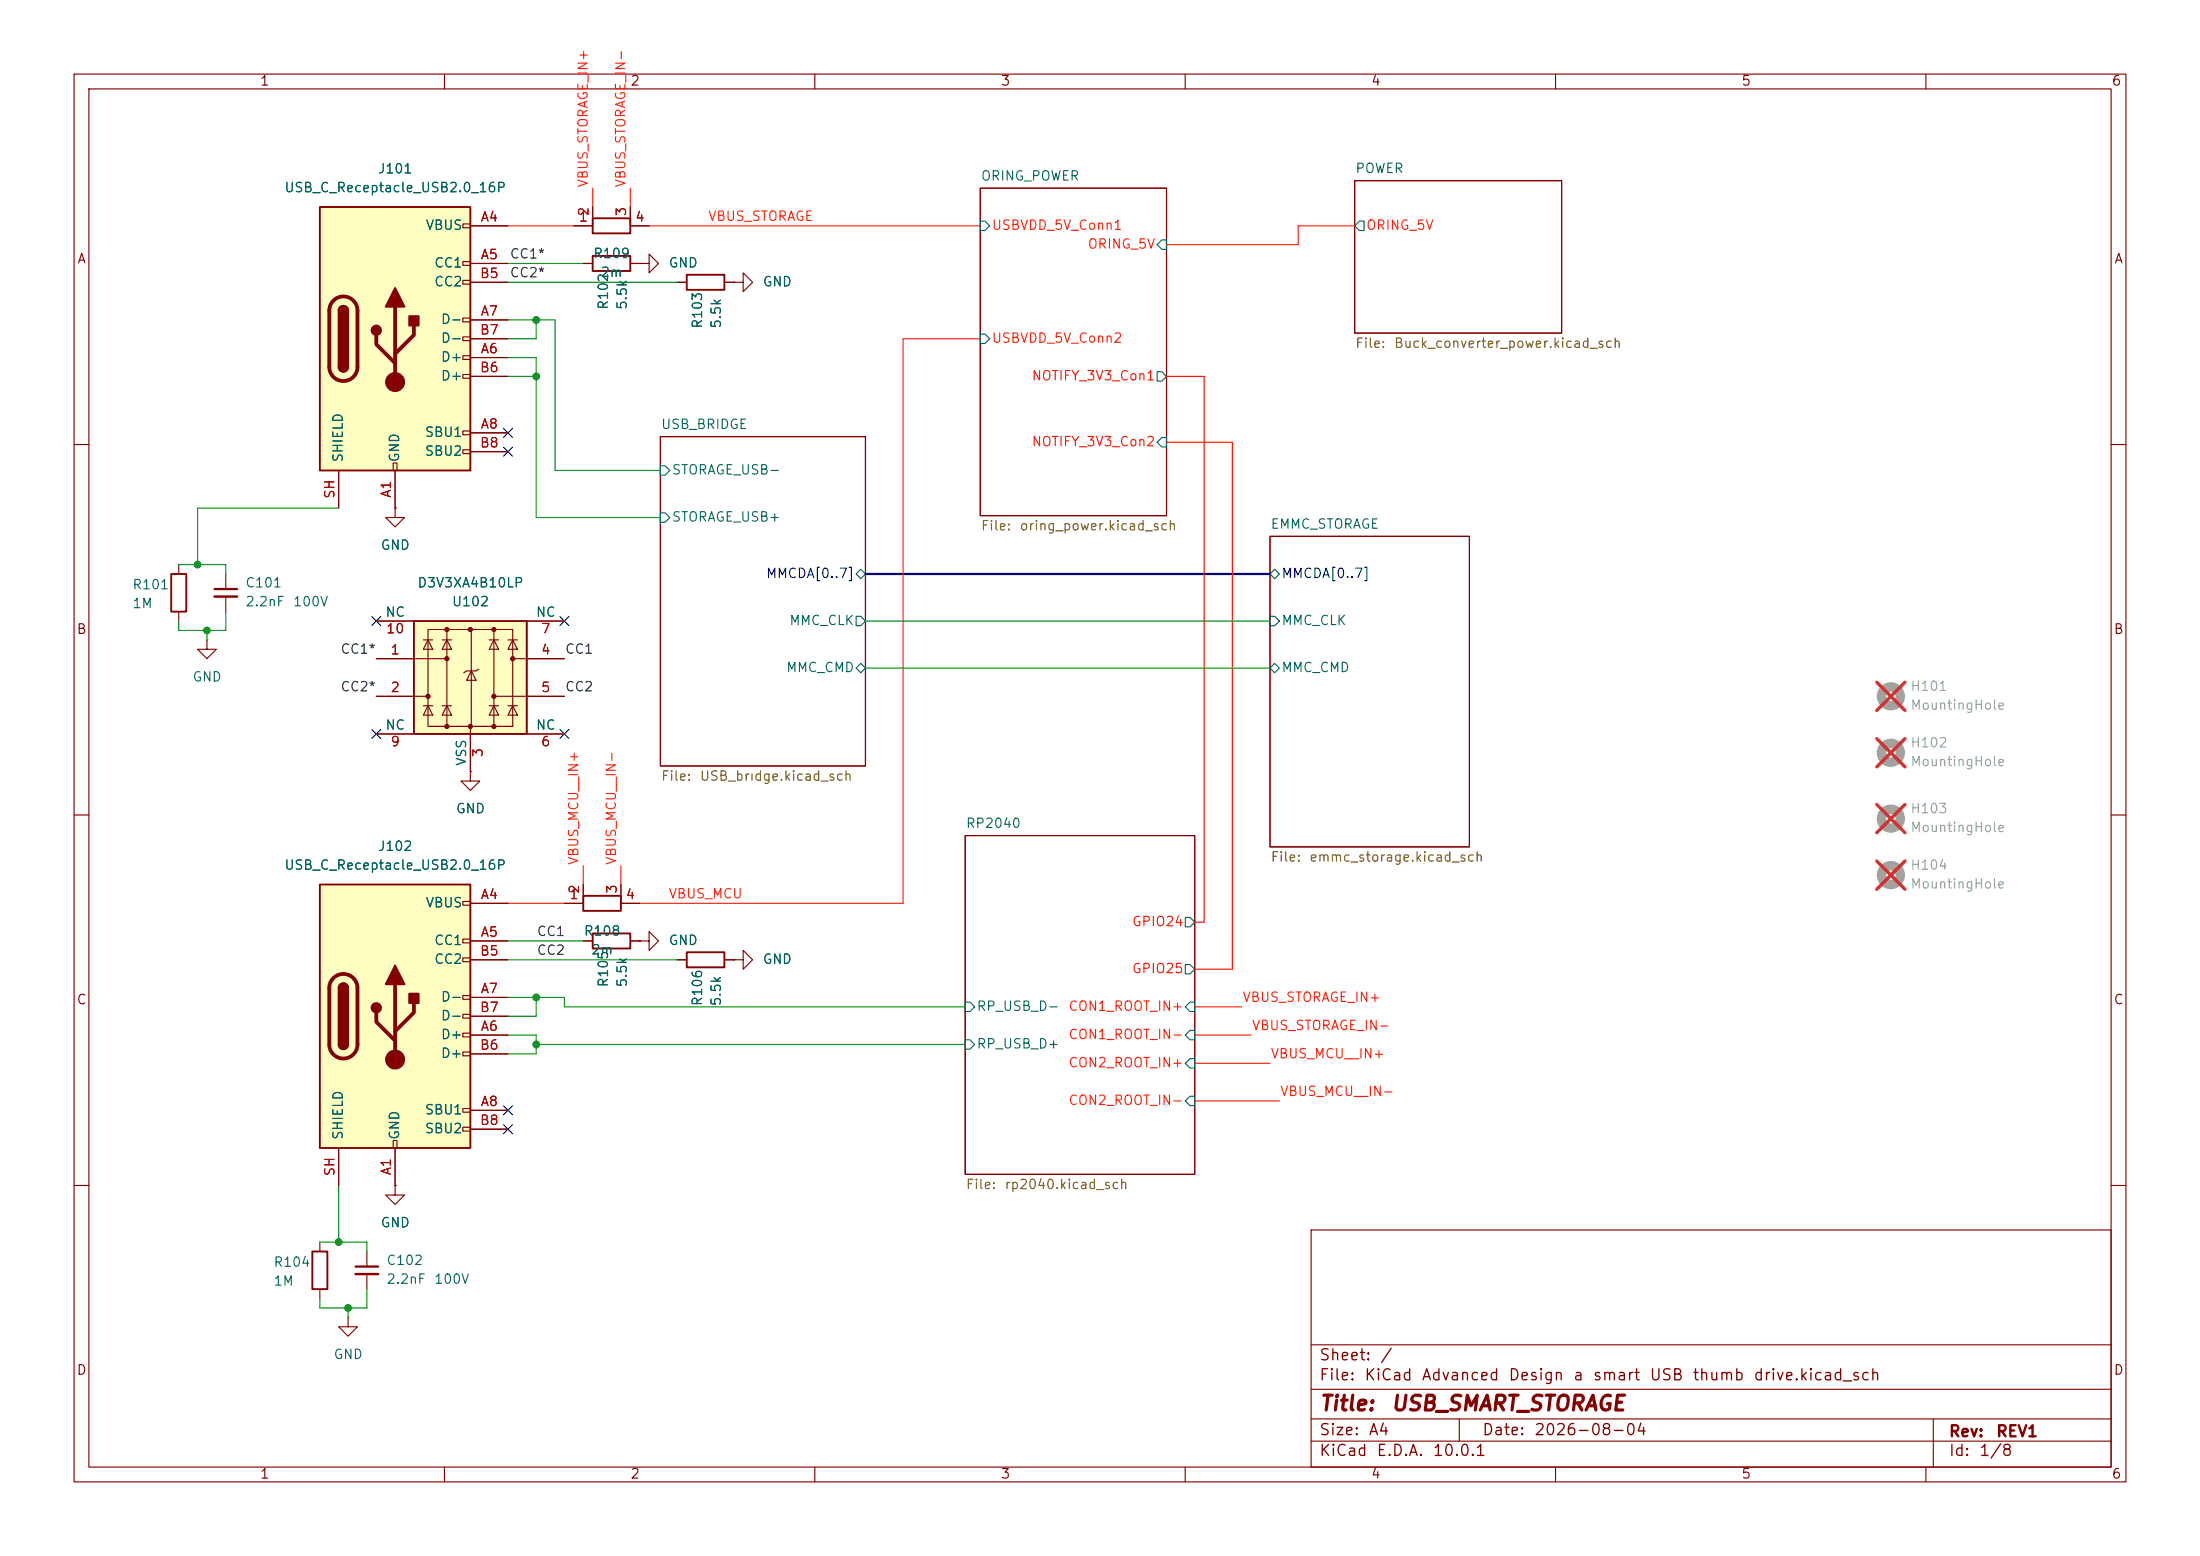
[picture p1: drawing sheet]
<svg xmlns="http://www.w3.org/2000/svg" width="297mm" height="210mm" viewBox="0 0 297 210" stroke-linecap="round" stroke-linejoin="round" font-family="sans-serif">
<g fill="none" stroke="#840000" stroke-width=".15">
<path d="M10 10h277v190h-277zM12 12h273v186h-273zM60 10v2M110 10v2M160 10v2M210 10v2M260 10v2M78.7 35.6h1.3M85.1 35.6h1.3M132.3 25.4h25.2v44.2h-25.2zM182.9 24.4h27.9v20.6h-27.9zM89.2 58.9h27.6v44.5h-27.6z"/>
<path d="M10 60h2M24.1 76.2v1.3M53.3 68.6v1.3h1.3l-1.3 1.2-1.2-1.2h1.2M53.3 68.6h.1M171.4 72.4h27v41.9h-27zM285 60h2M24.1 82.6v1.2M27.9 86.4v1.2h1.3l-1.3 1.3-1.2-1.3h1.2M27.9 86.4h.1M10 110h2M78.7 119.4v2.5h-2.5M83.8 119.4v2.5h2.6"/>
<path d="M130.3 112.8h31v45.7h-31zM285 110h2M86.4 127h1.2v-1.3l1.3 1.3-1.3 1.3v-1.3M86.4 127h.1M10 160h2M43.2 167.6v1.3M43.2 174v1.3M47 177.8v1.3h1.3l-1.3 1.2-1.3-1.2h1.3M47 177.8h.1M53.3 160v1.3h1.3l-1.3 1.3-1.2-1.3h1.2M53.3 160h.1M177 166h108v32h-108z"/>
<path d="M285 160h2M60 198v2M110 198v2M160 198v2M177 194.5h108M177 191.5h108M177 187.5h108M177 181.5h108M197 191.5v3M210 198v2M260 198v2M261 191.5v6.5"/>
</g>
<g fill="none" stroke="#006464" stroke-width=".15">
<path d="M132.3 29.8h.7l.6 .7-.6 .6h-.7zM156.8 32.4h.7v1.3h-.7l-.6-.7zM183.5 29.8h.6v1.3h-.6l-.6-.6zM132.3 45.1h.7l.6 .6-.6 .7h-.7zM156.2 50.2h.6l.7 .6-.7 .6h-.6zM156.8 59.1h.7v1.2h-.7l-.6-.6zM89.2 69.2h.6l.6 .7-.6 .6h-.6zM89.2 62.9h.6l.6 .6-.6 .6h-.6zM115.6 77.5l.6-.7 .6 .7-.6 .6zM171.4 77.5l.7-.7 .6 .7-.6 .6zM115.6 83.2h.6l.6 .6-.6 .7h-.6zM116.2 89.5l.6 .7-.6 .6-.6-.6z"/>
<path d="M171.4 83.2h.7l.6 .6-.6 .7h-.7zM171.4 90.2l.7-.7 .6 .7-.6 .6zM130.3 135.3h.6l.7 .6-.7 .6h-.6zM160 123.8h.7l.6 .7-.6 .6h-.7zM160 130.2h.7l.6 .6-.6 .6h-.7zM160.7 135.3h.6v1.2h-.6l-.7-.6zM160.7 139.1h.6v1.2h-.6l-.7-.6zM130.3 140.3h.6l.7 .7-.7 .6h-.6zM160.7 142.9h.6v1.2h-.6l-.7-.6zM160.7 148h.6v1.2h-.6l-.7-.6z"/>
</g>
<path d="M80 34.5h5.1v2.1h-5.1zM23.1 77.5h2v5.1h-2zM78.7 120.9h5.1v2h-5.1zM42.2 168.9h2v5.1h-2z" fill="none" stroke="#840000" stroke-width=".25"/>
<path d="M43.2 119.4h20.3v35.5h-20.3z" fill="#ffffc2"/>
<g fill="none" stroke="#840000" stroke-width=".15">
<path d="M99.1 38.1h1.2v-1.3l1.3 1.3-1.3 1.3v-1.3M99.1 38.1h.1M62.5 121.7h1v.5h-1zM62.5 126.7h1v.6h-1zM62.5 129.3h1v.5h-1zM62.5 134.4h1v.5h-1zM62.5 136.9h1v.5h-1zM62.5 139.4h1v.6h-1zM63.5 121.9h5.1M63.5 127h5.1M63.5 139.7h5.1M63.5 134.6h5.1"/>
<path d="M63.5 129.5h5.1M63.5 137.2h5.1M99.1 129.5h1.2v-1.2l1.3 1.2-1.3 1.3v-1.3M99.1 129.5h.1M45.7 154.9v5.1M53.1 153.9h.5v1h-.5zM53.3 154.9v5.1M62.5 142h1v.5h-1zM62.5 149.6h1v.5h-1zM62.5 152.1h1v.6h-1zM63.5 149.9h5.1M63.5 142.2h5.1"/>
<path d="M63.5 152.4h5.1"/>
</g>
<path d="M43.2 119.4h20.3v35.5h-20.3zM45.7 133.4a.64 .64 0 0 1 .7-.7 .64 .64 0 0 1 .6 .7M45.7 141a.64 .64 0 0 0 .7 .6 .64 .64 0 0 0 .6-.6" fill="none" stroke="#840000" stroke-width=".25"/>
<path d="M45 132a1.9 1.9 0 0 1 2.1-.4 1.9 1.9 0 0 1 1.2 1.8v7.6a1.91 1.91 0 0 1-1.9 1.9 1.91 1.91 0 0 1-2-1.9v-7.6a1.9 1.9 0 0 1 .6-1.4zM50.8 136.7v1.2l2.5 2.6M53.3 132.8v10.2M55.9 135.4v1.3l-2.6 2.5" fill="none" stroke="#840000" stroke-width=".51"/>
<g fill="#840000" stroke="#840000" stroke-width=".25">
<path d="M45.7 133.4h1.3v7.6h-1.3z"/>
<path d="M45.9 132.9a.64 .64 0 0 1 .7-.1 .64 .64 0 0 1 .4 .6h-1.3z"/>
<path d="M45.7 141h1.3a.64 .64 0 0 1-.6 .6 .64 .64 0 0 1-.7-.6z"/>
<path d="M53.3 130.3l1.3 2.5h-2.5z"/>
<path d="M55.2 134.1h1.3v1.3h-1.3z"/>
<circle cx="50.8" cy="136" r=".63"/>
</g>
<circle cx="53.3" cy="143" r="1.27" fill="#840000" stroke="#840000" stroke-width=".15"/>
<g fill="none" stroke="#a1a1a1" stroke-width="1.3">
<circle cx="255.3" cy="94" r="1.27"/>
<circle cx="255.3" cy="101.6" r="1.27"/>
<circle cx="255.3" cy="110.5" r="1.27"/>
</g>
<path d="M253.4 99.7l3.8 3.8M253.4 92.1l3.8 3.8M257.2 99.7l-3.8 3.8M257.2 92.1l-3.8 3.8M253.4 108.6l3.8 3.8M257.2 108.6l-3.8 3.8" fill="none" stroke="#e12e31" stroke-width=".46"/>
<path d="M43.2 27.9h20.3v35.6h-20.3z" fill="#ffffc2"/>
<g fill="none" stroke="#840000" stroke-width=".15">
<path d="M62.5 30.2h1v.5h-1zM62.5 35.3h1v.5h-1zM62.5 37.8h1v.6h-1zM63.5 30.5h5.1M63.5 35.6h5.1M63.5 38.1h5.1M80 27.9v2.6h-2.5M85.1 27.9v2.6h2.5M86.4 35.6h1.2v-1.3l1.3 1.3-1.3 1.2v-1.2M86.4 35.6h.1M91.4 38.1h1.3M97.8 38.1h1.3"/>
<path d="M62.5 42.9h1v.5h-1zM62.5 45.5h1v.5h-1zM62.5 48h1v.5h-1zM62.5 50.5h1v.6h-1zM62.5 58.2h1v.5h-1zM63.5 48.3h5.1M63.5 43.2h5.1M63.5 58.4h5.1M63.5 50.8h5.1M63.5 45.7h5.1M45.7 63.5v5.1M53.1 62.5h.5v1h-.5z"/>
<path d="M53.3 63.5v5.1M62.5 60.7h1v.5h-1zM63.5 61h5.1M49.5 168.9v2M49.5 172v2"/>
</g>
<path d="M43.2 27.9h20.3v35.6h-20.3zM80 29.5h5.1v2h-5.1zM92.7 37.1h5.1v2h-5.1zM45.7 41.9a.64 .64 0 0 1 .7-.6 .64 .64 0 0 1 .6 .6M45.7 49.5a.64 .64 0 0 0 .7 .7 .64 .64 0 0 0 .6-.7" fill="none" stroke="#840000" stroke-width=".25"/>
<path d="M45 40.6a1.9 1.9 0 0 1 2.1-.4 1.9 1.9 0 0 1 1.2 1.7v7.6a1.91 1.91 0 0 1-1.9 1.9 1.91 1.91 0 0 1-2-1.9v-7.6a1.9 1.9 0 0 1 .6-1.3zM50.8 45.2v1.3l2.5 2.5M53.3 41.4v10.2M55.9 43.9v1.3l-2.6 2.6" fill="none" stroke="#840000" stroke-width=".51"/>
<g fill="#840000" stroke="#840000" stroke-width=".25">
<path d="M45.7 41.9h1.3v7.6h-1.3z"/>
<path d="M45.9 41.5a.64 .64 0 0 1 .7-.2 .64 .64 0 0 1 .4 .6h-1.3z"/>
<path d="M45.7 49.5h1.3a.64 .64 0 0 1-.6 .7 .64 .64 0 0 1-.7-.7z"/>
<path d="M53.3 38.9l1.3 2.5h-2.5z"/>
<path d="M55.2 42.7h1.3v1.2h-1.3z"/>
<circle cx="50.8" cy="44.6" r=".63"/>
</g>
<circle cx="53.3" cy="51.6" r="1.27" fill="#840000" stroke="#840000" stroke-width=".15"/>
<path d="M48 170.9h3.1" fill="none" stroke="#840000" stroke-width=".3"/>
<path d="M48 172h3.1" fill="none" stroke="#840000" stroke-width=".33"/>
<circle cx="255.3" cy="118.1" r="1.27" fill="none" stroke="#a1a1a1" stroke-width="1.3"/>
<path d="M253.4 116.2l3.8 3.8M257.2 116.2l-3.8 3.8" fill="none" stroke="#e12e31" stroke-width=".46"/>
<path d="M55.9 83.8h15.2v15.3h-15.2z" fill="#ffffc2"/>
<g fill="none" stroke="#840000" stroke-width=".15">
<path d="M63.5 30.5h5.1M63.5 35.6h5.1M63.5 38.1h5.1M77.5 30.5h2.5M78.7 35.6h1.3M80 27.9v1.3M85.1 30.5h2.5M85.1 35.6h1.3M85.1 27.9v1.3M86.4 35.6h.1M91.4 38.1h1.3M97.8 38.1h1.3"/>
<path d="M99.1 38.1h.1M63.5 48.3h5.1M63.5 43.2h5.1M63.5 58.4h5.1M63.5 50.8h5.1M63.5 45.7h5.1M30.5 77.5v2M45.7 63.5v5.1M53.3 68.6h.1M53.3 63.5v5.1M63.5 61h5.1M30.5 80.5v2.1"/>
<path d="M50.8 88.9h9.5M50.8 94h7M50.8 99.1h5.1M50.8 83.8h5.1M57.1 86.4h1.3M57.1 95.3h1.3M57.8 85h11.4v13h-11.4zM57.8 86.4l.6 1.2h-1.3zM57.8 95.3l.6 1.2h-1.3zM59.7 86.4h1.3M59.7 95.3h1.3M60.3 86.4l.7 1.2h-1.3z"/>
<path d="M60.3 95.3l.7 1.2h-1.3zM60.3 85v13M63.5 98v6.1M63.6 90.6l.7 1.2h-1.3zM63.6 85v13M64.6 90.3l-.3 .3h-1.3l-.4 .2M66 86.4h1.3M66 95.3h1.3M66.7 86.4l.6 1.2h-1.3zM66.7 95.3l.6 1.2h-1.3zM66.7 85v13M66.7 94h9.5"/>
<path d="M68.6 86.4h1.2M68.6 95.3h1.2M69.2 86.4l.6 1.2h-1.2zM69.2 95.3l.6 1.2h-1.2zM69.2 88.9h7M71.1 99.1h5.1M71.1 83.8h5.1M63.5 104.1v1.3h1.3l-1.3 1.3-1.3-1.3h1.3M63.5 104.1h.1M78.7 119.4v1.3M83.8 119.4v1.3M63.5 129.5h5.1"/>
<path d="M63.5 127h5.1M63.5 121.9h5.1M63.5 139.7h5.1M63.5 134.6h5.1M63.5 137.2h5.1M76.2 121.9h2.5M78.7 127h1.3M83.8 121.9h2.6M85.1 127h1.3M86.4 127h.1M91.4 129.5h1.3M97.8 129.5h1.3"/>
<path d="M99.1 129.5h.1M45.7 154.9v5.1M53.3 154.9v5.1M63.5 149.9h5.1M63.5 142.2h5.1M63.5 152.4h5.1M53.3 160h.1"/>
</g>
<path d="M55.9 83.8h15.2v15.3h-15.2zM80 126h5.1v2h-5.1zM92.7 128.5h5.1v2.1h-5.1z" fill="none" stroke="#840000" stroke-width=".25"/>
<g fill="#840000" stroke="#840000" stroke-width=".15">
<circle cx="57.8" cy="94" r=".28"/>
<circle cx="60.3" cy="85" r=".28"/>
<circle cx="60.3" cy="88.9" r=".28"/>
<circle cx="60.3" cy="98" r=".28"/>
<circle cx="63.5" cy="85" r=".28"/>
<circle cx="63.5" cy="98" r=".28"/>
<circle cx="66.7" cy="85" r=".28"/>
<circle cx="66.7" cy="94" r=".28"/>
<circle cx="66.7" cy="98" r=".28"/>
<circle cx="69.2" cy="88.9" r=".28"/>
</g>
<path d="M29 79.5h3" fill="none" stroke="#840000" stroke-width=".3"/>
<path d="M29 80.5h3" fill="none" stroke="#840000" stroke-width=".33"/>
<path d="M116.8 77.5h54.6" fill="none" stroke="#000084" stroke-width=".3"/>
<g fill="none" stroke="#009600" stroke-width=".15">
<path d="M68.6 38.1h22.8M68.6 35.6h10.1M68.6 48.3h3.8v21.6h16.8M68.6 43.2h6.3v20.3h14.3M68.6 50.8h3.8M72.4 43.2v2.5h-3.8M24.1 76.2h6.4v1.3M45.7 68.6h-19v7.6M27.9 85.1v1.3M30.5 82.6v2.5h-6.4v-1.3M116.8 83.8h54.6M116.8 90.2h54.6"/>
<path d="M68.6 139.7h3.8v2.5h-3.8M68.6 134.6h7.6v1.3h54.1M68.6 129.5h22.8M68.6 127h10.1M72.4 134.6v2.6h-3.8M72.4 141h57.9M43.2 167.6h6.3v1.3M45.7 160v7.6M47 176.5v1.3M49.5 174v2.5h-6.3v-1.2"/>
</g>
<g fill="none" stroke="#f20" stroke-width=".15">
<path d="M68.6 30.5h8.9M80 25.4v2.5M85.1 25.4v2.5M87.6 30.5h44.7M182.9 30.5h-7.6v2.5h-17.8M132.3 45.7h-10.4v76.2h-35.5M78.7 116.8v2.6M83.8 116.8v2.6M68.6 121.9h7.6M161.3 135.9h6.3M161.3 139.7h7.6M161.3 143.5h10.1"/>
<path d="M161.3 148.6h11.4"/>
</g>
<path d="M157.5 59.7h8.9v71.1h-5.1M157.5 50.8h5.1v73.7h-1.3" fill="none" stroke="#ff000b" stroke-width=".15"/>
<g fill="none" stroke="#000084" stroke-width=".15">
<path d="M68 57.8l1.2 1.2M69.2 57.8l-1.2 1.2M68 60.4l1.2 1.2M69.2 60.4l-1.2 1.2M50.2 83.2l1.2 1.2M50.2 98.5l1.2 1.2M51.4 83.2l-1.2 1.2M51.4 98.5l-1.2 1.2M75.6 98.5l1.2 1.2M75.6 83.2l1.2 1.2M76.8 98.5l-1.2 1.2M76.8 83.2l-1.2 1.2"/>
<path d="M68 149.3l1.2 1.2M68 151.8l1.2 1.2M69.2 149.3l-1.2 1.2M69.2 151.8l-1.2 1.2"/>
</g>
<g fill="#009600" stroke="#009600" stroke-width=".14">
<circle cx="45.7" cy="167.6" r=".46"/>
<circle cx="72.4" cy="141" r=".46"/>
<circle cx="72.4" cy="134.6" r=".46"/>
<circle cx="47" cy="176.5" r=".46"/>
<circle cx="72.4" cy="43.2" r=".46"/>
<circle cx="27.9" cy="85.1" r=".46"/>
<circle cx="26.7" cy="76.2" r=".46"/>
<circle cx="72.4" cy="50.8" r=".46"/>
</g>
<g font-size="2" fill="#840000">
<text x="178" y="190.9">Title:</text>
<text x="187.7" y="190.9">USB_SMART_STORAGE</text>
</g>
<g font-size="1.5" fill="#840000">
<text x="178" y="184">Sheet:</text>
<text x="186.2" y="184">/</text>
<text x="178" y="186.7">File:</text>
<text x="184.1" y="186.7">KiCad</text>
<text x="191.8" y="186.7">Advanced</text>
<text x="203.5" y="186.7">Design</text>
<text x="212.3" y="186.7">a</text>
<text x="214.9" y="186.7">smart</text>
<text x="222.6" y="186.7">USB</text>
<text x="228.4" y="186.7">thumb</text>
<text x="236.6" y="186.7">drive.kicad_sch</text>
<text x="178" y="196.9">KiCad</text>
<text x="178" y="194.1">Size:</text>
<text x="184.7" y="194.1">A4</text>
<text x="185.7" y="196.9">E.D.A.</text>
<text x="193.3" y="196.9">10.0.1</text>
<text x="200" y="194.1">Date:</text>
<text x="207" y="194.1">2026-08-04</text>
<text x="263" y="194.3">Rev:</text>
<text x="263" y="196.9">Id:</text>
<text x="267.1" y="196.9">1/8</text>
<text x="269.4" y="194.3">REV1</text>
</g>
<g font-size="1.3" fill="#840000">
<text x="35" y="11.9">1</text>
<text x="85" y="11.9">2</text>
<text x="135" y="11.9">3</text>
<text x="185" y="11.9">4</text>
<text x="235" y="11.9">5</text>
<text x="285" y="11.9">6</text>
<text x="10.3" y="35.9">A</text>
<text x="285.3" y="35.9">A</text>
<text x="10.3" y="85.9">B</text>
<text x="285.3" y="85.9">B</text>
<text x="10.3" y="135.9">C</text>
<text x="285.3" y="135.9">C</text>
<text x="10.3" y="185.9">D</text>
<text x="285.3" y="185.9">D</text>
<text x="35" y="199.9">1</text>
<text x="85" y="199.9">2</text>
<text x="135" y="199.9">3</text>
<text x="185" y="199.9">4</text>
<text x="235" y="199.9">5</text>
<text x="285" y="199.9">6</text>
</g>
<g font-size="1.3" fill="#006464">
<text x="50.9" y="23.7">J101</text>
<text x="182.9" y="23.7">POWER</text>
<text x="38.3" y="26.3">USB_C_Receptacle_USB2.0_16P</text>
<text x="132.3" y="24.7">ORING_POWER</text>
<text x="57.4" y="31.3">VBUS</text>
<text x="80" y="35.2">R109</text>
<text x="58.5" y="36.4">CC1</text>
<text x="58.5" y="39">CC2</text>
<text x="81" y="37.7">2m</text>
<text x="82.4" y="41.9" transform="rotate(-90 82.4 41.9)">R102</text>
<text x="84.9" y="41.9" transform="rotate(-90 84.9 41.9)">5.5k</text>
<text x="90.2" y="36.4">GND</text>
<text x="102.9" y="39">GND</text>
<text x="59.4" y="44">D-</text>
<text x="59.4" y="46.6">D-</text>
<text x="95.1" y="44.4" transform="rotate(-90 95.1 44.4)">R103</text>
<text x="97.6" y="44.4" transform="rotate(-90 97.6 44.4)">5.5k</text>
<text x="59.4" y="49.1">D+</text>
<text x="59.4" y="51.7">D+</text>
<text x="57.3" y="59.3">SBU1</text>
<text x="89.2" y="58.2">USB_BRIDGE</text>
<text x="46.6" y="62.5" transform="rotate(-90 46.6 62.5)">SHIELD</text>
<text x="54.2" y="62.5" transform="rotate(-90 54.2 62.5)">GND</text>
<text x="57.3" y="61.8">SBU2</text>
<text x="90.6" y="64.4">STORAGE_USB-</text>
<text x="90.6" y="70.7">STORAGE_USB+</text>
<text x="171.4" y="71.7">EMMC_STORAGE</text>
<text x="51.3" y="74.5">GND</text>
<text x="17.8" y="79.9">R101</text>
<text x="17.8" y="82.4">1M</text>
<text x="33" y="79.6">C101</text>
<text x="33" y="82.1">2.2nF</text>
<text x="39.5" y="82.1">100V</text>
<text x="51.9" y="83.6">NC</text>
<text x="56.3" y="79.6">D3V3XA4B10LP</text>
<text x="60.9" y="82.1">U102</text>
<text x="72.3" y="83.6">NC</text>
<text x="106.5" y="84.7">MMC_CLK</text>
<text x="172.9" y="84.7">MMC_CLK</text>
<text x="25.9" y="92.3">GND</text>
<text x="106" y="91">MMC_CMD</text>
<text x="172.9" y="91">MMC_CMD</text>
<text x="51.9" y="98.8">NC</text>
<text x="72.3" y="98.8">NC</text>
<text x="63.2" y="103.5" transform="rotate(-90 63.2 103.5)">VSS</text>
<text x="61.5" y="110.1">GND</text>
<text x="130.3" y="112.1">RP2040</text>
<text x="38.3" y="117.7">USB_C_Receptacle_USB2.0_16P</text>
<text x="50.9" y="115.2">J102</text>
<text x="57.4" y="122.8">VBUS</text>
<text x="58.5" y="127.9">CC1</text>
<text x="58.5" y="130.4">CC2</text>
<text x="78.7" y="126.6">R108</text>
<text x="79.7" y="129.1">2m</text>
<text x="90.2" y="127.9">GND</text>
<text x="102.9" y="130.4">GND</text>
<text x="59.4" y="135.5">D-</text>
<text x="82.4" y="133.3" transform="rotate(-90 82.4 133.3)">R105</text>
<text x="84.9" y="133.3" transform="rotate(-90 84.9 133.3)">5.5k</text>
<text x="95.1" y="135.9" transform="rotate(-90 95.1 135.9)">R106</text>
<text x="97.6" y="135.9" transform="rotate(-90 97.6 135.9)">5.5k</text>
<text x="131.8" y="136.8">RP_USB_D-</text>
<text x="59.4" y="140.6">D+</text>
<text x="59.4" y="143.1">D+</text>
<text x="59.4" y="138">D-</text>
<text x="131.8" y="141.8">RP_USB_D+</text>
<text x="46.6" y="153.9" transform="rotate(-90 46.6 153.9)">SHIELD</text>
<text x="54.2" y="153.9" transform="rotate(-90 54.2 153.9)">GND</text>
<text x="57.3" y="150.7">SBU1</text>
<text x="57.3" y="153.3">SBU2</text>
<text x="51.3" y="166">GND</text>
<text x="36.8" y="171.3">R104</text>
<text x="36.8" y="173.8">1M</text>
<text x="52.1" y="171">C102</text>
<text x="52.1" y="173.6">2.2nF</text>
<text x="58.5" y="173.6">100V</text>
<text x="45" y="183.7">GND</text>
</g>
<g font-size="1.3" fill="#f20">
<text x="79.7" y="25.4" transform="rotate(-90 79.7 25.4)">VBUS_STORAGE_IN+</text>
<text x="84.7" y="25.4" transform="rotate(-90 84.7 25.4)">VBUS_STORAGE_IN-</text>
<text x="95.5" y="30.1">VBUS_STORAGE</text>
<text x="133.8" y="31.3">USBVDD_5V_Conn1</text>
<text x="146.7" y="33.9">ORING_5V</text>
<text x="184.3" y="31.3">ORING_5V</text>
<text x="133.8" y="46.6">USBVDD_5V_Conn2</text>
<text x="78.4" y="116.8" transform="rotate(-90 78.4 116.8)">VBUS_MCU__IN+</text>
<text x="83.5" y="116.8" transform="rotate(-90 83.5 116.8)">VBUS_MCU__IN-</text>
<text x="90.2" y="121.6">VBUS_MCU</text>
<text x="144.1" y="136.8">CON1_ROOT_IN+</text>
<text x="167.6" y="135.5">VBUS_STORAGE_IN+</text>
<text x="144.1" y="140.6">CON1_ROOT_IN-</text>
<text x="168.9" y="139.4">VBUS_STORAGE_IN-</text>
<text x="171.4" y="143.2">VBUS_MCU__IN+</text>
<text x="144.1" y="144.4">CON2_ROOT_IN+</text>
<text x="144.1" y="149.5">CON2_ROOT_IN-</text>
<text x="172.7" y="148.2">VBUS_MCU__IN-</text>
</g>
<g font-size="1.3" fill="#a90000">
<text x="79.8" y="29.3" transform="rotate(-90 79.8 29.3)">2</text>
<text x="84.8" y="29.3" transform="rotate(-90 84.8 29.3)">3</text>
<text x="64.8" y="30.2">A4</text>
<text x="64.8" y="35.3">A5</text>
<text x="78" y="30.2">1</text>
<text x="85.7" y="30.2">4</text>
<text x="64.7" y="37.8">B5</text>
<text x="64.7" y="45.5">B7</text>
<text x="64.8" y="42.9">A7</text>
<text x="64.7" y="50.5">B6</text>
<text x="64.8" y="48">A6</text>
<text x="64.8" y="58.2">A8</text>
<text x="64.7" y="60.7">B8</text>
<text x="45.5" y="67.4" transform="rotate(-90 45.5 67.4)">SH</text>
<text x="53.1" y="67.3" transform="rotate(-90 53.1 67.3)">A1</text>
<text x="52" y="85.8">10</text>
<text x="52.6" y="88.6">1</text>
<text x="73" y="88.6">4</text>
<text x="73" y="85.8">7</text>
<text x="52.6" y="93.7">2</text>
<text x="73" y="93.7">5</text>
<text x="52.6" y="101">9</text>
<text x="73" y="101">6</text>
<text x="65.5" y="102.3" transform="rotate(-90 65.5 102.3)">3</text>
<text x="64.8" y="121.7">A4</text>
<text x="76.8" y="121.7">1</text>
<text x="78.5" y="120.7" transform="rotate(-90 78.5 120.7)">2</text>
<text x="83.6" y="120.7" transform="rotate(-90 83.6 120.7)">3</text>
<text x="84.4" y="121.7">4</text>
<text x="64.7" y="129.3">B5</text>
<text x="64.8" y="126.7">A5</text>
<text x="64.7" y="136.9">B7</text>
<text x="64.8" y="134.4">A7</text>
<text x="64.7" y="142">B6</text>
<text x="64.8" y="139.4">A6</text>
<text x="64.8" y="149.6">A8</text>
<text x="64.7" y="152.1">B8</text>
<text x="45.5" y="158.9" transform="rotate(-90 45.5 158.9)">SH</text>
<text x="53.1" y="158.7" transform="rotate(-90 53.1 158.7)">A1</text>
</g>
<g font-size="1.3" fill="#0f0f0f">
<text x="68.7" y="35.2">CC1*</text>
<text x="68.7" y="37.8">CC2*</text>
<text x="45.9" y="88.6">CC1*</text>
<text x="76.2" y="88.6">CC1</text>
<text x="45.9" y="93.6">CC2*</text>
<text x="76.2" y="93.6">CC2</text>
<text x="72.4" y="129.2">CC2</text>
<text x="72.4" y="126.7">CC1</text>
</g>
<g font-size="1.3" fill="#725600">
<text x="182.9" y="47.3">File:</text>
<text x="188.1" y="47.3">Buck_converter_power.kicad_sch</text>
<text x="132.3" y="71.9">File:</text>
<text x="137.6" y="71.9">oring_power.kicad_sch</text>
<text x="89.2" y="105.7">File:</text>
<text x="94.4" y="105.7">USB_brıdge.kicad_sch</text>
<text x="171.4" y="116.6">File:</text>
<text x="176.7" y="116.6">emmc_storage.kicad_sch</text>
<text x="130.3" y="160.8">File:</text>
<text x="135.5" y="160.8">rp2040.kicad_sch</text>
</g>
<g font-size="1.3" fill="#ff000b">
<text x="139.2" y="51.7">NOTIFY_3V3_Con1</text>
<text x="139.2" y="60.6">NOTIFY_3V3_Con2</text>
<text x="152.7" y="125.3">GPIO24</text>
<text x="152.7" y="131.7">GPIO25</text>
</g>
<g font-size="1.3" fill="#000084">
<text x="103.3" y="78.3">MMCDA[0..7]</text>
<text x="172.9" y="78.3">MMCDA[0..7]</text>
</g>
<g font-size="1.3" fill="#989898">
<text x="257.8" y="93.6">H101</text>
<text x="257.8" y="101.2">H102</text>
<text x="257.8" y="96.1">MountingHole</text>
<text x="257.8" y="103.7">MountingHole</text>
<text x="257.8" y="110.1">H103</text>
<text x="257.8" y="112.6">MountingHole</text>
<text x="257.8" y="117.7">H104</text>
<text x="257.8" y="120.2">MountingHole</text>
</g>
</svg>
